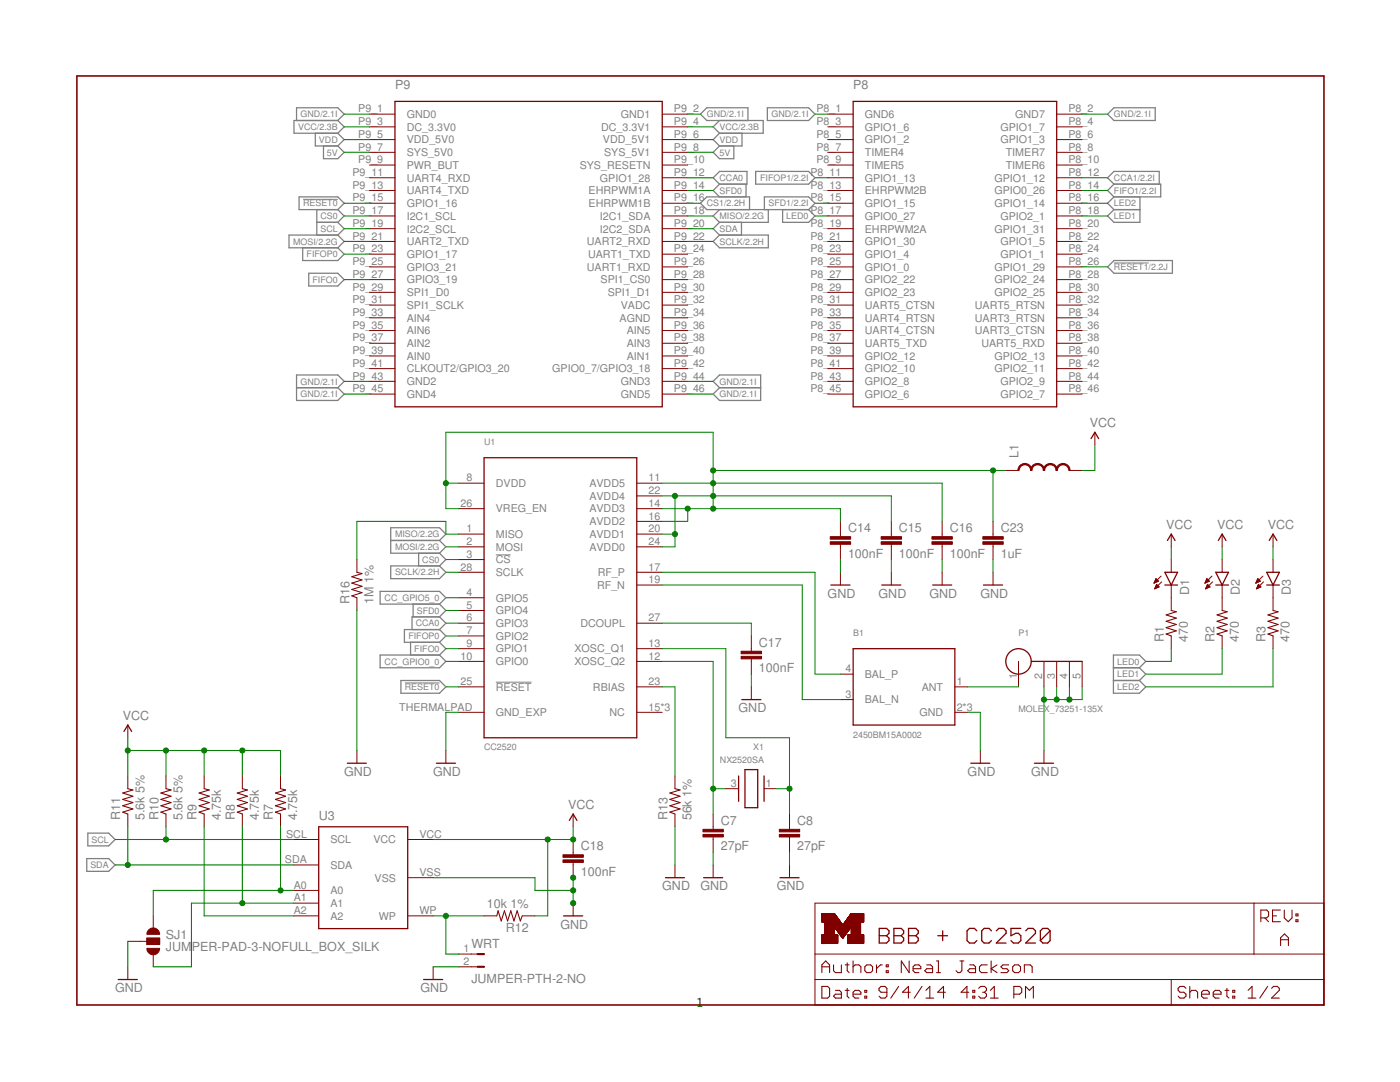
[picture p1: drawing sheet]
<svg xmlns="http://www.w3.org/2000/svg" width="279mm" height="216mm" viewBox="0 0 279 216" stroke-linecap="round" stroke-linejoin="round" font-family="sans-serif">
<path d="M60.5 39.8h6.9M222.3 52.5h6.9M99 110.7h2.9M80.8 136.3h6.9M99 136.1h7.1" fill="none" stroke="#808080" stroke-width=".2"/>
<g fill="none" stroke="#808080" stroke-width=".25">
<path d="M59.2 24v-2.5h8.2l1.3 1.3-1.3 1.2M59.7 39.3h7.7l1.3 1.3-1.3 1.2h-7.7zM62.9 26.6v2.5h4.5M64.6 29.1v2.6h2.8l1.3-1.3-1.3-1.3M67.4 24h-8.7v2.6h8.7M67.4 24l1.3 1.3-1.3 1.3M67.4 26.6l1.3 1.3-1.3 1.2M142.3 35.5l1.3-1.3h5.5v2.5h-5.5zM143.6 24l-1.3 1.3 1.3 1.3M143.6 29.1l-1.3 1.3 1.3 1.3h2.9v-2.6M143.6 26.6l-1.3 1.3 1.3 1.2M143.6 36.7l-1.3 1.3 1.3 1.3"/>
<path d="M148.1 26.6v2.5h-4.5M148.9 36.7v2.6M149.3 24v-2.5h-8.2l-1.3 1.3 1.3 1.2h11.2v2.6h-8.7M150.8 34.2h10.6l1.2 1.3-1.2 1.2h-10.6zM153.1 21.5h8.3l1.2 1.3-1.2 1.2h-8.3zM221 22.8l1.3-1.3h8.2v2.5h-8.2zM222.3 39.3l-1.3 1.3 1.3 1.2M222.3 36.7h9.3v2.6h-9.3M222.3 36.7l-1.3-1.2 1.3-1.3h9.1v2.5M222.3 36.7l-1.3 1.3 1.3 1.3M227.5 39.3v5.1h-5.2l-1.3-1.3 1.3-1.3M60.4 49.4v2.6h7l1.3-1.3-1.3-1.3"/>
<path d="M61.6 54.5h5.8l1.3 1.3-1.3 1.3h-5.8zM63.2 44.4h4.2M63.2 41.8v5.1M67.4 46.9l1.3 1.3-1.3 1.2M67.4 46.9h-9.7v2.5h9.7M67.4 44.4l1.3 1.2-1.3 1.3M67.4 41.8l1.3 1.3-1.3 1.3M142.3 48.2l1.3-1.3h9.7v2.5h-9.7zM143.6 41.8l-1.3 1.3 1.3 1.3M143.6 44.4l-1.3 1.2 1.3 1.3M148 44.4v2.5M149.6 41.8v-2.5h-8.5l-1.3 1.3 1.3 1.2h20.3"/>
<path d="M152.5 41.8v-2.5h8.9l1.2 1.3-1.2 1.2M153.3 41.8v2.6h-9.7M156.2 41.8v2.6h5.2l1.2-1.3-1.2-1.3M222.3 41.8h5.2M222.3 52h11.7v2.5h-11.7l-1.3-1.2zM59.2 74.8h8.2l1.3 1.3-1.3 1.3 1.3 1.2-1.3 1.3h-8.2zM59.2 77.4h8.2M142.3 76.1l1.3-1.3h8.2v5.1h-8.2l-1.3-1.3 1.3-1.2zM143.6 77.4h8.2M75.9 118h11.8l1.3 1.3-1.3 1.2h-11.8zM78 107.8h9.7M78 112.9h9.7l1.3 1.3-1.3 1.3h-9.7z"/>
<path d="M83.5 110.4v2.5M87.7 107.8l1.3 1.3-1.3 1.3M87.7 107.8l1.3-1.2-1.3-1.3h-9.7v5.1h9.7M87.7 110.4l1.3 1.3-1.3 1.2M75.9 130.7h11.8l1.3 1.3-1.3 1.2h-11.8zM80 135.8h7.7l1.3 1.3-1.3 1.2h-7.7zM81.9 128.2v2.5M82.4 120.5v2.6M87.7 123.1l1.3 1.3-1.3 1.2M87.7 125.6h-7v2.6h7M87.7 123.1h-5.5v2.5M87.7 125.6l1.3 1.3-1.3 1.3"/>
<path d="M87.7 128.2l1.3 1.2-1.3 1.3M87.7 120.5l1.3 1.3-1.3 1.3M222.2 133.2h5.2M222.2 135.8h5.2M227.4 133.2l1.3-1.2-1.3-1.3h-5.2v7.6h5.2l1.3-1.2-1.3-1.3M227.4 133.2l1.3 1.3-1.3 1.3M17.3 171.3h4.4l1.3 1.3-1.3 1.3h-4.4zM17.5 166.2h4.2l1.3 1.3-1.3 1.3h-4.2z"/>
</g>
<path d="M15.3 15.2h248.9v185.3h-248.9z" fill="none" stroke="#800000" stroke-width=".32"/>
<g fill="none" stroke="#800000" stroke-width=".2">
<path d="M73.7 22.8h5.1M73.7 25.3h5.1M73.7 27.9h5.1M73.7 30.4h5.1M73.7 32.9h5.1M73.7 35.5h5.1M73.7 38h5.1M132.2 22.8h5M132.2 25.3h5M132.2 27.9h5M132.2 30.4h5M132.2 32.9h5"/>
<path d="M132.2 35.5h5M132.2 38h5M165.2 22.8h5.1M165.2 25.3h5.1M165.2 27.9h5.1M165.2 30.4h5.1M165.2 32.9h5.1M165.2 35.5h5.1M165.2 38h5.1M210.9 22.8h5.1M210.9 25.3h5.1M210.9 27.9h5.1"/>
<path d="M210.9 30.4h5.1M210.9 32.9h5.1M210.9 35.5h5.1M210.9 38h5.1M73.7 40.6h5.1M73.7 43.1h5.1M73.7 45.6h5.1M73.7 48.2h5.1M73.7 50.7h5.1M73.7 53.3h5.1M73.7 55.8h5.1M73.7 58.3h5.1"/>
<path d="M132.2 40.6h5M132.2 43.1h5M132.2 45.6h5M132.2 48.2h5M132.2 50.7h5M132.2 53.3h5M132.2 55.8h5M132.2 58.3h5M165.2 40.6h5.1M165.2 43.1h5.1M165.2 45.6h5.1M165.2 48.2h5.1"/>
<path d="M165.2 50.7h5.1M165.2 53.3h5.1M165.2 55.8h5.1M165.2 58.3h5.1M210.9 40.6h5.1M210.9 43.1h5.1M210.9 45.6h5.1M210.9 48.2h5.1M210.9 50.7h5.1M210.9 53.3h5.1M210.9 55.8h5.1M210.9 58.3h5.1"/>
<path d="M73.7 60.9h5.1M73.7 63.4h5.1M73.7 66h5.1M73.7 68.5h5.1M73.7 71h5.1M73.7 73.6h5.1M73.7 76.1h5.1M73.7 78.6h5.1M132.2 60.9h5M132.2 63.4h5M132.2 66h5M132.2 68.5h5"/>
<path d="M132.2 71h5M132.2 73.6h5M132.2 76.1h5M132.2 78.6h5M165.2 60.9h5.1M165.2 63.4h5.1M165.2 66h5.1M165.2 68.5h5.1M165.2 71h5.1M165.2 73.6h5.1M165.2 76.1h5.1M165.2 78.6h5.1"/>
<path d="M210.9 60.9h5.1M210.9 63.4h5.1M210.9 66h5.1M210.9 68.5h5.1M210.9 71h5.1M210.9 73.6h5.1M210.9 76.1h5.1M210.9 78.6h5.1M91.5 96.4h5.1M127.1 96.4h5.1M127.1 99h5.1M200.7 93.9h2.6"/>
<path d="M213.4 93.9h2.6M218.5 86.3v2.5M71.2 111.7v2.5M71.2 119.3v2.5M91.5 101.5h5.1M91.5 106.6h5.1M91.5 109.1h5.1M91.5 111.7h5.1M91.5 114.2h5.1M91.5 119.3h5.1M127.1 101.5h5.1M127.1 106.6h5.1"/>
<path d="M127.1 109.1h5.1M127.1 114.2h5.1M127.1 104h5.1M127.1 116.7h5.1M167.7 104v3.1M167.7 108.6v3.1M167.7 114.2v2.5M177.9 104v3.1M177.9 108.6v3.1M177.9 114.2v2.5M188 104v3.1M188 108.6v3.1"/>
<path d="M188 114.2v2.5M198.2 104v3.1M198.2 108.6v3.1M198.2 114.2v2.5M230.3 116.4h.1M230.4 116.2h.2M230.4 116.1h.5M230.5 117.4h.1M230.5 116h.7M230.5 115.9h.6M230.5 117.3h.4M230.6 117.2h.6"/>
<path d="M230.6 115.7h.4M230.6 115.6h.3M230.6 117.1h.7M230.7 115.5h.1M230.7 116.9h.5M230.7 116.8h.4M230.8 116.7h.1M230.8 116.6l.5 .5-.9 .4zM231.2 116l-.5-.5-.4 .9M231.2 116l-.9 .4M231.7 115l-1.4 1.4M231.8 116.1l-1.4 1.4"/>
<path d="M233.7 106.6v2.5M233.7 111.7v2.5M233.7 116.7v5.1M240.5 116.4h.1M240.5 116.2h.3M240.6 116.1h.5M240.6 117.4h.1M240.6 116h.7M240.7 115.9h.6M240.7 117.3h.3M240.7 115.7h.4M240.7 117.2h.6"/>
<path d="M240.8 115.6h.2M240.8 117.1h.6M240.8 115.5h.1M240.8 116.9h.5M240.9 115.5l.5 .5-.9 .4zM240.9 116.8h.3M240.9 116.7h.2M241 116.6l.5 .5-.9 .4zM241.9 115l-1.4 1.4M242 116.1l-1.4 1.4M243.9 106.6v2.5M243.9 111.7v2.5"/>
<path d="M243.9 116.7v5.1M250.6 116.4h.1M250.7 116.2h.2M250.7 116.1h.5M250.8 116h.7M250.8 117.4h.1M250.8 115.9h.6M250.8 117.3h.4M250.9 115.7h.4M250.9 117.2h.6M251 115.6h.2M251 117.1h.6"/>
<path d="M251 115.5h.1M251 116.9h.5M251 116.8h.4M251.1 116.7h.1M251.1 116.6l.6 .5-.9 .4zM251.5 116l-.5-.5-.4 .9M251.5 116l-.9 .4M252 115l-1.4 1.4M252.2 116.1l-1.4 1.4M254.1 106.6v2.5M254.1 111.7v2.5M254.1 116.7v5.1"/>
<path d="M91.5 121.8h5.1M91.5 124.4h5.1M91.5 126.9h5.1M91.5 129.4h5.1M91.5 132h5.1M91.5 137.1h5.1M127.1 124.4h5.1M127.1 129.4h5.1M127.1 132h5.1M127.1 137.1h5.1M149.9 126.9v3M149.9 131.5v3"/>
<path d="M149.9 137.1v2.5M167.7 134.5h2.6M167.7 139.6h2.6M190.6 137.1h2.5M203.3 132v5.1M208.3 132v5.1M210.9 132v5.1M213.4 132v5.1M216 132v5.1M233.7 126.9v2.5M243.9 126.9v2.5M254.1 126.9v2.5"/>
<path d="M25.5 144.7v2.5M25.5 154.8v2.6M33.1 154.8v2.6M40.7 154.8v2.6M48.4 154.8v2.6M56 154.8v2.6M71.2 149.8v2.5M89 149.8v2.5M91.5 142.1h5.1M127.1 142.1h5.1M134.7 154.8v2.6M144.9 157.4h2.5"/>
<path d="M152.5 157.4h2.5M190.6 142.1h2.5M195.6 149.8v2.5M208.3 149.8v2.5M25.5 162.4v2.6M33.1 162.4v2.6M40.7 162.4v2.6M48.4 162.4v2.6M56 162.4v2.6M58.5 177.7h5.1M58.5 167.5h5.1M58.5 172.6h5.1"/>
<path d="M81.4 175.1h5M81.4 167.5h5M114.4 162.4v2.6M114.4 167.5v3.1M114.4 172.1v3M134.7 162.4v2.6M134.7 172.6v2.5M142.3 162.4v3.1M142.3 167v3.1M142.3 172.6v2.5M157.6 162.4v3.1M157.6 167v3.1"/>
<path d="M157.6 172.6v2.5M25.5 187.8h3.8M25.5 192.9v2.6M29.3 187.2h2.6v1.3h-2.6zM30.6 182.8v2.5M30.6 190.4v2.5M58.5 180.2h5.1M58.5 182.8h5.1M81.4 182.8h5M86.4 192.9v2.6M91.5 190.4h3.8M91.5 192.9h3.8"/>
<path d="M96.6 182.8h2.5M104.2 182.8h2.6M114.4 180.2v2.6M162.6 180.2h101.6v20.3h-101.6zM162.6 195.5h101.6M162.6 190.4h101.6M164 188.2h3.2M164 188.1h3.2M164 188h3.2M164 187.9h3.2M164 187.8h3.2M164 187.7h3.2"/>
<path d="M164 187.6h3.2M164 187.5h3.2M164 187.4h3.2M164 187.3h3.2M164 187.2h3.2M164 187.1h3.2M164 187h3.2M164 186.9h3.2M164 186.8h3.2M164 186.7h3.2M164 186.6h3.2M164 183.9l3.7 .1"/>
<path d="M164 183.9h3.7M164 183.8l3.7 .1M164 183.8h3.6M164 183.7l3.6 .1M164 183.7h3.6M164 183.6l3.5 .1M164 183.6h3.5M164 183.5l3.4 .1M164 183.5h3.4M164 183.4h3.3M164 183.3h3.3M164 183.2l3.2 .1"/>
<path d="M164 183.2h3.2M164 183.1l3.2 .1M164 183.1h3.1M164 183l3.1 .1M164 183h3.1M164 182.9l3 .1M164 182.9h3M164 182.8l3 .1M164 182.8h2.9M164 182.7h2.9M164 182.6l2.8 .1M164 182.6h2.8"/>
<path d="M164 182.5l2.7 .1M164 182.5h2.7M164 182.4l2.7 .1M164 182.4h2.6M164 182.3h2.5M164 188.3h.7M164.6 186.5h1.9M164.6 186.4h1.9M164.6 184h3.2M164.7 186.3h1.8M164.7 186.2h1.8M164.7 186.1h1.8"/>
<path d="M164.7 186h1.8M164.7 185.9h1.8M164.7 185.8h1.8M164.7 185.7h1.8M164.7 185.6h1.8M164.7 185.5h1.8M164.7 185.4h1.8M164.7 185.3h1.8M164.7 185.2h1.8M164.7 185.1h1.8M164.7 185h1.8M164.7 184.9h7"/>
<path d="M164.7 184.8h7M164.7 184.7h7M164.7 184.6h7M164.7 184.5l7 .1M164.7 184.5h3.4M164.7 184.4l3.4 .1M164.7 184.4h3.4M164.7 184.3h3.3M164.7 184.2l3.3 .1M164.7 184.2h3.2M164.7 184.1l3.2 .1M164.7 184.1h3.2"/>
<path d="M164.7 184l3.1 .1M166.5 185.1h-1.8M166.6 185h3.2M166.7 185.1h3M166.7 185.2h3M166.8 185.3h2.8M166.8 185.4h2.7M166.9 185.4h2.6M166.9 185.5h2.6M167 185.6h2.4M167.1 185.7h2.2M167.1 185.8h2.1"/>
<path d="M167.2 185.8h2M167.2 186.6l-3.2 .1M167.2 185.9h2M167.2 185.9h1.9M167.3 186h1.8M167.3 186.1h1.7M167.4 186.1h1.6M167.4 186.2h1.6M167.5 186.2h1.4M167.5 186.3h1.4M167.5 186.3h1.3M167.6 186.4h1.2"/>
<path d="M167.7 186.6h1M167.8 186.7h.8M167.9 186.8h.6M167.9 186.9h.6M168 186.9h.4M168 187h.4M168.1 187.1h.2M168.1 187.2h.1M168.3 184.5h3.4M168.3 187.1h-.2M168.3 184.4h3.4M168.3 187h-.3"/>
<path d="M168.4 184.4h3.3M168.4 184.3h3.3M168.5 184.2h3.2M168.5 184.1h3.2M168.6 184.1h3.1M168.6 186.6h-.9M168.7 184h3.7M168.7 183.9h3.7M168.7 186.5l-1 .1M168.7 186.5h-1.1M168.8 183.8h3.6M168.8 183.7h3.6"/>
<path d="M168.9 183.7h3.5M168.9 183.6h3.5M169 183.5h3.4M169 183.4h3.4M169.1 183.4h3.3M169.1 183.3h3.3M169.2 183.3h3.2M169.2 183.2h3.2M169.2 188.2h3.2M169.2 188.1h3.2M169.2 188h3.2M169.2 187.9h3.2"/>
<path d="M169.2 187.8h3.2M169.2 187.7h3.2M169.2 187.6h3.2M169.2 187.5h3.2M169.2 187.4h3.2M169.2 187.3h3.2M169.2 187.2h3.2M169.2 187.1h3.2M169.2 187h3.2M169.2 186.9h3.2M169.2 186.8h3.2M169.2 186.7h3.2"/>
<path d="M169.2 186.6h3.2M169.3 183.1h3.1M169.3 185.7l-2.2 .1M169.3 183h3.1M169.4 183h3M169.4 182.9h3M169.4 185.5l-2.4 .1M169.5 182.8h2.9M169.5 182.7h2.9M169.6 182.7h2.8M169.6 182.6h2.8M169.7 182.5h2.7"/>
<path d="M169.8 185.1h-3.2M169.8 182.4h2.6M169.8 185v.1M169.8 185h-3.2M169.8 182.3h2.6M169.9 186.5v.1M169.9 186.5h1.8M169.9 186.4h1.8M169.9 186.3h1.8M169.9 186.2h1.8M169.9 186.1h1.8M169.9 186h1.8"/>
<path d="M169.9 185.9h1.8M169.9 185.8h1.8M169.9 185.7h1.8M169.9 185.6h1.8M169.9 185.5h1.8M169.9 185.4h1.8M169.9 185.3h1.8M169.9 185.2h1.8M169.9 185.1h1.8M169.9 185h1.8M171.8 184h-3.2M233.7 195.5v5"/>
<path d="M250.3 180.2v10.2"/>
</g>
<g fill="none" stroke="#800000" stroke-width=".21">
<path d="M71.2 114.2l1 .2-2 .7 2 .6-2 .7 2 .6-2 .6 2 .7-2 .6 1 .4M233.7 121.8l1.1 .3-2.1 .6 2.1 .6-2.1 .7 2.1 .6-2.1 .6 2.1 .7-2.1 .6 1 .4M243.9 121.8l1 .3-2 .6 2 .6-2 .7 2 .6-2 .6 2 .7-2 .6 1 .4M254.1 121.8l1 .3-2.1 .6 2.1 .6-2.1 .7 2.1 .6-2.1 .6 2.1 .7-2.1 .6 1.1 .4M25.5 157.4l1 .2-2 .6 2 .7-2 .6 2 .6-2 .7 2 .6-2 .7 1 .3M33.1 157.4l1 .2-2 .6 2 .7-2 .6 2 .6-2 .7 2 .6-2 .7 1 .3M40.7 157.4l1.1 .2-2.1 .6 2.1 .7-2.1 .6 2.1 .6-2.1 .7 2.1 .6-2.1 .7 1 .3M48.4 157.4l1 .2-2.1 .6 2.1 .7-2.1 .6 2.1 .6-2.1 .7 2.1 .6-2.1 .7 1.1 .3M56 157.4l1 .2-2 .6 2 .7-2 .6 2 .6-2 .7 2 .6-2 .7 1 .3M134.7 157.4l1 .2-2 .6 2 .7-2 .6 2 .6-2 .7 2 .6-2 .7 1 .3M99.1 182.8l.3-1.1 .6 2.1 .7-2.1 .6 2.1 .6-2.1 .7 2.1 .6-2.1 .6 2.1 .4-1M164 194.1v-1.6l.8-.8 .8 .8v1.6"/>
<path d="M164 196.8h1.2l.4 .4v1.6l-.4 .4h-1.2zM164 192.9h1.6M166.3 192.5v1.2l.4 .4h1.2v-1.6M166.7 197.6h.8l.4 .4v1.2h-1.2l-.4-.4 .4-.4h1.2M168.7 197.6h.8M168.7 192.5h.8M169.1 192.1v1.6l.4 .4M169.1 197.2v1.6l.4 .4M170.2 198.4h1.6v-.4l-.4-.4h-.8l-.4 .4v.8l.4 .4h.8M170.2 191.7v2.4M170.2 192.9l.4-.4h.8l.4 .4v1.2M172.6 198.8h.4v.4h-.4z"/>
<path d="M172.6 197.6h.4v.4h-.4zM173 192.5h.8l.3 .4v.8l-.3 .4h-.8l-.4-.4v-.8zM174.9 192.5v1.6M176.1 192.5h-.4l-.8 .8M176.9 192.5h.4v.4h-.4zM176.9 193.7h.4v.4h-.4zM177 198h-1.2l-.4-.4v-.4l.4-.4h.8l.4 .4v1.6l-.4 .4h-.8l-.4-.4M179.3 196.8l-1.5 2.4M181.4 191.7v2.4l-1.5-2.4v2.4M181.7 198h-1.6l1.2-1.2v2.4M182.2 193.3h1.6v-.4l-.4-.4h-.8l-.4 .4v.8l.4 .4h.8M184 196.8l-1.5 2.4"/>
<path d="M184.8 199.2h1.6M184.8 197.6l.8-.8v2.4M185 192.5h.7l.4 .4v1.2h-1.1l-.4-.4 .4-.4h1.1M186.9 194.1h.8M186.9 191.7h.4v2.4M188.7 198h-1.6l1.2-1.2v2.4M191.6 191.7h.8M192 191.7v2l-.4 .4h-.4l-.4-.4M193.4 198h-1.6l1.2-1.2v2.4M193.5 192.5h.8l.4 .4v1.2h-1.2l-.4-.4 .4-.4h1.2M194.1 198.8h.4v.4h-.4zM194.1 197.6h.4v.4h-.4z"/>
<path d="M195.3 197.2l.4-.4h.8l.4 .4v.4l-.4 .4M196.1 198h.4M196.5 198l.4 .4v.4l-.4 .4h-.8l-.4-.4M197 192.5h-1.1l-.4 .4v.8l.4 .4h1.1M197.7 199.2h1.5M197.7 197.6l.7-.8v2.4M197.8 191.7v2.4M199 192.5l-1.2 .8 1.2 .8M201.3 192.5h-1.1l-.5 .4 .5 .4h.7l.4 .4-.4 .4h-1.2M202.1 192.9l.4-.4h.8l.4 .4v.8l-.4 .4h-.8l-.4-.4zM202.3 198.4h1.2l.4-.4v-.8l-.4-.4h-1.2v2.4M204.4 194.1v-1.6h1.2l.4 .4v1.2"/>
<path d="M204.7 199.2v-2.4l.7 .8 .8-.8v2.4M236.7 197.2l-.4-.4h-.8l-.4 .4v.4l.4 .4h.8l.4 .4v.4l-.4 .4h-.8l-.4-.4M237.4 198l.4-.4h.8l.4 .4v1.2M237.4 196.8v2.4M239.8 198.4h1.5v-.4l-.3-.4h-.8l-.4 .4v.8l.4 .4h.8M242.1 198.4h1.6v-.4l-.4-.4h-.8l-.4 .4v.8l.4 .4h.8M244.5 197.6h.8M244.9 197.2v1.6l.4 .4M246 198.8h.4v.4h-.4zM246 197.6h.4v.4h-.4zM249.1 199.2h1.5M249.1 197.6l.8-.8v2.4"/>
<path d="M251.6 183.2h1.2l.4-.4v-.8l-.4-.4h-1.2v2.3M252.4 183.2l.8 .7M253 196.8l-1.6 2.4M253.8 197.2l.3-.4h.8l.4 .4v.4l-1.5 1.6h1.5M254 182.8h.7M255.5 181.6h-1.5v2.3h1.5M255.6 188.7v-1.6l.7-.7 .8 .7v1.6M255.6 187.5h1.5M256.3 181.6v1.6l.8 .7 .8-.7v-1.6M258.6 183.5h.4v.4h-.4zM258.6 182.4h.4v.4h-.4z"/>
</g>
<g fill="none" stroke="#800000" stroke-width=".25">
<path d="M78.8 20.2h53.4v61h-53.4zM170.3 20.2h40.6v61h-40.6zM96.6 91.3h30.5v55.9h-30.5zM217.7 87.5l.8-1.2 .8 1.2M165.8 116.7h3.8M176 116.7h3.8M186.1 116.7h3.8M196.3 116.7h3.8M232.5 114.2h2.5l-1.3 2.5zM232.5 116.7h2.5M233 107.8l.7-1.2 .8 1.2M242.6 116.7h2.6"/>
<path d="M242.6 114.2h2.6l-1.3 2.5zM243.1 107.8l.8-1.2 .8 1.2M252.8 116.7h2.5M252.8 114.2h2.5l-1.2 2.5zM253.3 107.8l.8-1.2 .7 1.2M148 139.6h3.8M170.3 129.4h20.3v15.3h-20.3zM205.8 132h10.2M24.7 145.9l.8-1.2 .8 1.2M69.3 152.3h3.8M87.1 152.3h3.8M147.4 154.8v5.1"/>
<path d="M148.7 153.6h2.5v7.6h-2.5zM152.5 154.8v5.1M193.7 152.3h3.8M206.4 152.3h3.8M63.6 165h17.8v20.3h-17.8zM113.6 163.7l.8-1.3 .7 1.3M132.8 175.1h3.8M140.4 175.1h3.8M155.7 175.1h3.8M23.6 195.5h3.8M84.5 195.5h3.8M112.5 182.8h3.8"/>
<path d="M175.5 185.3h1.4l.5 .4v.5l-.5 .5 .5 .5v.5l-.5 .5h-1.4zM175.5 186.7h1.4M178.4 185.3h1.5l.4 .4v.5l-.4 .5 .4 .5v.5l-.4 .5h-1.5zM178.4 186.7h1.5M181.3 185.3h1.5l.5 .4v.5l-.5 .5 .5 .5v.5l-.5 .5h-1.5zM181.3 186.7h1.5M187.2 186.7h1.9M188.1 185.7v2M194.9 185.7l-.4-.4h-1l-.5 .4v2l.5 .5h1l.4-.5M197.9 185.7l-.5-.4h-1l-.5 .4v2l.5 .5h1l.5-.5M198.8 185.7l.5-.4h1l.5 .4v.5l-2 2h2M203.7 185.3h-1.9v1.4l.9-.5h.5l.5 .5v1l-.5 .5h-1l-.4-.5"/>
<path d="M204.7 185.7l.5-.4h1l.5 .4v.5l-2 2h2M209.6 185.7l-.5-.4h-1l-.5 .4v2M209.6 185.7v2l-.5 .5h-1l-.5-.5M209.6 185.7l-2 2"/>
<circle cx="203.3" cy="132" r="2.54"/>
</g>
<g fill="#800000" stroke="#800000" stroke-width=".2">
<path d="M196.2 108.1h4v.5h-4z"/>
<path d="M196.2 107.1h4v.5h-4z"/>
<path d="M186 108.1h4.1v.5h-4.1z"/>
<path d="M186 107.1h4.1v.5h-4.1z"/>
<path d="M165.7 108.1h4.1v.5h-4.1z"/>
<path d="M165.7 107.1h4.1v.5h-4.1z"/>
<path d="M175.9 108.1h4v.5h-4z"/>
<path d="M175.9 107.1h4v.5h-4z"/>
<path d="M147.9 131h4.1v.5h-4.1z"/>
<path d="M147.9 129.9h4.1v.6h-4.1z"/>
<path d="M140.3 166.5h4.1v.5h-4.1z"/>
<path d="M140.3 165.5h4.1v.5h-4.1z"/>
<path d="M155.5 166.5h4.1v.5h-4.1z"/>
<path d="M155.5 165.5h4.1v.5h-4.1z"/>
<path d="M112.4 171.6h4v.5h-4z"/>
<path d="M112.4 170.6h4v.5h-4z"/>
<path d="M29.3 187.2h2.6v1.3h-2.6z"/>
</g>
<g fill="#800000" stroke="#800000" stroke-width=".2">
<path d="M203.5 92.9l1-.4v.2l-.5 .2-.4 .3-.2 .7h-.3z" fill-rule="evenodd"/>
<path d="M204.5 92.5a1.37 1.37 0 0 1 1.4 1.4h-.2l-.3-.7-.4-.3-.5-.2z" fill-rule="evenodd"/>
<path d="M206.1 92.9l1-.4v.2l-.5 .2-.4 .3-.3 .7h-.2z" fill-rule="evenodd"/>
<path d="M207.1 92.5a1.37 1.37 0 0 1 1.4 1.4h-.3l-.2-.7-.4-.3-.5-.2z" fill-rule="evenodd"/>
<path d="M208.6 92.9l1-.4v.2l-.5 .2-.4 .3-.2 .7h-.3z" fill-rule="evenodd"/>
<path d="M209.6 92.5a1.37 1.37 0 0 1 1.4 1.4h-.2l-.3-.7-.4-.3-.5-.2z" fill-rule="evenodd"/>
<path d="M211.2 92.9l1-.4v.2l-.5 .2-.4 .3-.3 .7h-.2z" fill-rule="evenodd"/>
<path d="M212.2 92.5a1.37 1.37 0 0 1 1.4 1.4h-.3l-.3-.7-.3-.3-.5-.2z" fill-rule="evenodd"/>
<path d="M29.3 189.2h2.6a1.27 1.27 0 0 1-1.3 1.3 1.27 1.27 0 0 1-1.3-1.3z" fill-rule="evenodd"/>
<path d="M29.7 185.5a1.27 1.27 0 0 1 1.4-.2 1.27 1.27 0 0 1 .8 1.1h-2.6l.1-.4z" fill-rule="evenodd"/>
</g>
<path d="M95.3 190.4h1.3M95.3 192.9h1.3" fill="none" stroke="#800000" stroke-width=".42"/>
<g fill="none" stroke="#008000" stroke-width=".2">
<path d="M137.2 38h5.1M162.6 35.5h2.6M216 38h5M216 35.5h5M68.7 50.7h5M68.7 55.8h5M137.2 40.6h2.6M162.6 40.6h2.6M216 53.3h5M89 96.4h2.5M132.2 96.4h55.8v7.6M132.2 99h45.7v5"/>
<path d="M134.7 99v10.1h-2.5M142.3 93.9h58.4M198.2 93.9v10.1M218.5 88.8v5.1h-2.5M89 109.1h2.5M89 114.2h2.5M89 119.3h2.5M89 111.7h2.5M91.5 101.5h-2.5v-15.2h53.3v15.2M91.5 106.6h-2.5v-2.6h-17.8v7.7M132.2 101.5h35.5v2.5M132.2 116.7h27.9v22.9h7.6"/>
<path d="M132.2 106.6h2.5M132.2 114.2h30.4v20.3h5.1M137.2 101.5v2.5h-5M167.7 111.7v2.5M177.9 111.7v2.5M188 111.7v2.5M198.2 111.7v2.5M233.7 109.1v2.6M243.9 109.1v2.6M254.1 109.1v2.6M71.2 121.8v28M89 132h2.5"/>
<path d="M89 137.1h2.5M89 124.4h2.5M89 129.4h2.5M89 126.9h2.5M89 121.8h2.5M132.2 124.4h17.7v2.5M132.2 132h10.1v30.4M132.2 129.4h12.7v17.8h12.7v15.2M132.2 137.1h2.5v17.7M149.9 134.5v2.6M193.1 137.1h10.2M208.3 137.1v12.7"/>
<path d="M210.9 137.1v2.5M213.4 137.1v2.5M216 137.1v2.5h-7.7M233.7 129.4v2.6h-5M243.9 129.4v5.1h-15.2M254.1 129.4v7.7h-25.4M91.5 142.1h-2.5v7.7M142.3 157.4h2.6M155 157.4h2.6M193.1 142.1h2.5v7.7M134.7 165v7.6M142.3 170.1v2.5"/>
<path d="M157.6 170.1v2.5"/>
</g>
<g fill="#008000" stroke="#008000" stroke-width=".2">
<circle cx="213.4" cy="139.6" r=".51"/>
<circle cx="210.9" cy="139.6" r=".51"/>
<circle cx="208.3" cy="139.6" r=".51"/>
<circle cx="114.4" cy="177.7" r=".51"/>
<circle cx="114.4" cy="175.1" r=".51"/>
<circle cx="114.4" cy="180.2" r=".51"/>
<circle cx="48.4" cy="149.8" r=".51"/>
<circle cx="40.7" cy="149.8" r=".51"/>
<circle cx="33.1" cy="149.8" r=".51"/>
<circle cx="25.5" cy="149.8" r=".51"/>
<circle cx="109.3" cy="167.5" r=".51"/>
<circle cx="114.4" cy="167.5" r=".51"/>
<circle cx="142.3" cy="96.4" r=".51"/>
<circle cx="134.7" cy="106.6" r=".51"/>
<circle cx="134.7" cy="99" r=".51"/>
<circle cx="142.3" cy="99" r=".51"/>
<circle cx="137.2" cy="101.5" r=".51"/>
<circle cx="142.3" cy="101.5" r=".51"/>
<circle cx="198.2" cy="93.9" r=".51"/>
<circle cx="142.3" cy="93.9" r=".51"/>
<circle cx="89" cy="96.4" r=".51"/>
<circle cx="157.6" cy="157.4" r=".51"/>
<circle cx="142.3" cy="157.4" r=".51"/>
<circle cx="56" cy="177.7" r=".51"/>
<circle cx="48.4" cy="180.2" r=".51"/>
<circle cx="25.5" cy="172.6" r=".51"/>
<circle cx="33.1" cy="167.5" r=".51"/>
<circle cx="89" cy="182.8" r=".51"/>
</g>
<g fill="none" stroke="#008000" stroke-width=".21">
<path d="M68.7 22.8h5M68.7 25.3h5M68.7 30.4h5M68.7 27.9h5M137.2 22.8h2.6M137.2 25.3h5.1M137.2 30.4h5.1M137.2 27.9h5.1M137.2 35.5h5.1M162.6 22.8h2.6M216 22.8h5M68.7 48.2h5"/>
<path d="M68.7 43.1h5M68.7 40.6h5M68.7 45.6h5M137.2 48.2h5.1M137.2 43.1h5.1M137.2 45.6h5.1M162.6 43.1h2.6M216 43.1h5M216 40.6h5M68.7 76.1h5M68.7 78.6h5M137.2 76.1h5.1"/>
<path d="M137.2 78.6h5.1M25.5 147.2v7.6M25.5 149.8h30.5v5M33.1 149.8v5M40.7 149.8v5M48.4 149.8v5M23 167.5h35.5M23 172.6h35.5M25.5 165v7.6M33.1 165v2.5M40.7 165v17.8h17.8M48.4 165v15.2"/>
<path d="M56 165v12.7M58.5 177.7h-27.9v5.1M86.4 175.1h20.4v2.6h7.6M109.3 167.5v15.3h-2.5M114.4 165v2.5h-28M114.4 175.1v5.1M25.5 187.8v5.1M58.5 180.2h-20.3v12.7h-7.6M86.4 192.9h5.1M86.4 182.8h10.2M89 182.8v7.6h2.5"/>
</g>
<text font-size="2.7" x="139" y="200.9">1</text>
<g font-size="2.5" fill="#808080">
<text x="78.8" y="17.7">P9</text>
<text x="170.3" y="17.7">P8</text>
<text x="217.5" y="85.2">VCC</text>
<text x="203.3" y="91.3" transform="rotate(-90 203.3 91.3)">L1</text>
<text x="169.2" y="106.2">C14</text>
<text x="179.4" y="106.2">C15</text>
<text x="189.6" y="106.2">C16</text>
<text x="199.7" y="106.2">C23</text>
<text x="232.7" y="105.6">VCC</text>
<text x="242.9" y="105.6">VCC</text>
<text x="253" y="105.6">VCC</text>
<text x="169.2" y="111.3">100nF</text>
<text x="179.4" y="111.3">100nF</text>
<text x="189.6" y="111.3">100nF</text>
<text x="199.7" y="111.3">1uF</text>
<text x="165.2" y="119.3">GND</text>
<text x="175.3" y="119.3">GND</text>
<text x="185.5" y="119.3">GND</text>
<text x="195.7" y="119.3">GND</text>
<text x="237.3" y="118.8" transform="rotate(-90 237.3 118.8)">D1</text>
<text x="247.5" y="118.8" transform="rotate(-90 247.5 118.8)">D2</text>
<text x="257.6" y="118.8" transform="rotate(-90 257.6 118.8)">D3</text>
<text x="69.7" y="120.5" transform="rotate(-90 69.7 120.5)">R16</text>
<text x="74.5" y="120.5" transform="rotate(-90 74.5 120.5)">1M 1%</text>
<text x="151.5" y="129">C17</text>
<text x="232.2" y="128.2" transform="rotate(-90 232.2 128.2)">R1</text>
<text x="237" y="128.2" transform="rotate(-90 237 128.2)">470</text>
<text x="242.4" y="128.2" transform="rotate(-90 242.4 128.2)">R2</text>
<text x="247.2" y="128.2" transform="rotate(-90 247.2 128.2)">470</text>
<text x="252.6" y="128.2" transform="rotate(-90 252.6 128.2)">R3</text>
<text x="257.4" y="128.2" transform="rotate(-90 257.4 128.2)">470</text>
<text x="151.5" y="134.1">100nF</text>
<text x="24.5" y="143.7">VCC</text>
<text x="147.4" y="142.1">GND</text>
<text x="68.7" y="154.8">GND</text>
<text x="86.5" y="154.8">GND</text>
<text x="193.1" y="154.8">GND</text>
<text x="205.8" y="154.8">GND</text>
<text x="113.4" y="161.4">VCC</text>
<text x="24" y="163.7" transform="rotate(-90 24 163.7)">R11</text>
<text x="28.8" y="163.7" transform="rotate(-90 28.8 163.7)">5.6k 5%</text>
<text x="31.6" y="163.7" transform="rotate(-90 31.6 163.7)">R10</text>
<text x="36.4" y="163.7" transform="rotate(-90 36.4 163.7)">5.6k 5%</text>
<text x="39.2" y="163.7" transform="rotate(-90 39.2 163.7)">R9</text>
<text x="44" y="163.7" transform="rotate(-90 44 163.7)">4.75k</text>
<text x="46.9" y="163.7" transform="rotate(-90 46.9 163.7)">R8</text>
<text x="51.7" y="163.7" transform="rotate(-90 51.7 163.7)">4.75k</text>
<text x="54.5" y="163.7" transform="rotate(-90 54.5 163.7)">R7</text>
<text x="59.3" y="163.7" transform="rotate(-90 59.3 163.7)">4.75k</text>
<text x="63.6" y="163.7">U3</text>
<text x="133.2" y="163.7" transform="rotate(-90 133.2 163.7)">R13</text>
<text x="138" y="163.7" transform="rotate(-90 138 163.7)">56k 1%</text>
<text x="143.8" y="164.6">C7</text>
<text x="159.1" y="164.6">C8</text>
<text x="115.9" y="169.7">C18</text>
<text x="143.8" y="169.7">27pF</text>
<text x="159.1" y="169.7">27pF</text>
<text x="115.9" y="174.8">100nF</text>
<text x="132.2" y="177.7">GND</text>
<text x="139.8" y="177.7">GND</text>
<text x="155" y="177.7">GND</text>
<text x="97.2" y="181.2">10k 1%</text>
<text x="111.8" y="185.3">GND</text>
<text x="33.1" y="189.7">JUM</text>
<text x="33.1" y="187.5">SJ1</text>
<text x="38.3" y="189.7">PER-PAD-3-NOFULL_BOX_SILK</text>
<text x="94.1" y="189.1">WRT</text>
<text x="100.9" y="186">R12</text>
<text x="23" y="198">GND</text>
<text x="83.9" y="198">GND</text>
<text x="94.1" y="196.1">JUMPER-PTH-2-NO</text>
</g>
<g font-size="2.1" fill="#808080">
<text x="71.5" y="22.4">P9_1</text>
<text x="81.2" y="23.5">GND0</text>
<text x="123.9" y="23.5">GND1</text>
<text x="134.5" y="22.4">P9_2</text>
<text x="162.9" y="22.4">P8_1</text>
<text x="172.6" y="23.5">GND6</text>
<text x="202.6" y="23.5">GND7</text>
<text x="213.2" y="22.4">P8_2</text>
<text x="71.5" y="25">P9_3</text>
<text x="71.5" y="27.5">P9_5</text>
<text x="81.2" y="26.1">DC_3.3V0</text>
<text x="81.2" y="28.6">VDD_5V0</text>
<text x="120" y="26.1">DC_3.3V1</text>
<text x="120.3" y="28.6">VDD_5V1</text>
<text x="134.5" y="25">P9_4</text>
<text x="134.5" y="27.5">P9_6</text>
<text x="162.9" y="25">P8_3</text>
<text x="162.9" y="27.5">P8_5</text>
<text x="172.6" y="26.1">GPIO1_6</text>
<text x="172.6" y="28.6">GPIO1_2</text>
<text x="199.6" y="26.1">GPIO1_7</text>
<text x="199.6" y="28.6">GPIO1_3</text>
<text x="213.2" y="25">P8_4</text>
<text x="213.2" y="27.5">P8_6</text>
<text x="70.3" y="35.1">P9_11</text>
<text x="71.5" y="30">P9_7</text>
<text x="71.5" y="32.6">P9_9</text>
<text x="81.2" y="31.2">SYS_5V0</text>
<text x="81.2" y="33.7">PWR_BUT</text>
<text x="115.7" y="33.7">SYS_RESETN</text>
<text x="120.6" y="31.2">SYS_5V1</text>
<text x="134.5" y="30">P9_8</text>
<text x="134.5" y="32.6">P9_10</text>
<text x="134.5" y="35.1">P9_12</text>
<text x="161.7" y="35.1">P8_11</text>
<text x="162.9" y="30">P8_7</text>
<text x="162.9" y="32.6">P8_9</text>
<text x="172.6" y="31.2">TIMER4</text>
<text x="172.6" y="33.7">TIMER5</text>
<text x="200.7" y="31.2">TIMER7</text>
<text x="200.7" y="33.7">TIMER6</text>
<text x="213.2" y="30">P8_8</text>
<text x="213.2" y="32.6">P8_10</text>
<text x="213.2" y="35.1">P8_12</text>
<text x="70.3" y="37.7">P9_13</text>
<text x="70.3" y="40.2">P9_15</text>
<text x="81.2" y="36.2">UART4_RXD</text>
<text x="81.2" y="38.8">UART4_TXD</text>
<text x="81.2" y="41.3">GPIO1_16</text>
<text x="117.5" y="38.8">EHRPWM1A</text>
<text x="117.5" y="41.3">EHRPWM1B</text>
<text x="119.7" y="36.2">GPIO1_28</text>
<text x="134.5" y="37.7">P9_14</text>
<text x="134.5" y="40.2">P9_16</text>
<text x="161.7" y="37.7">P8_13</text>
<text x="161.7" y="40.2">P8_15</text>
<text x="172.6" y="36.2">GPIO1_13</text>
<text x="172.6" y="38.8">EHRPWM2B</text>
<text x="172.6" y="41.3">GPIO1_15</text>
<text x="198.5" y="36.2">GPIO1_12</text>
<text x="198.5" y="38.8">GPIO0_26</text>
<text x="198.5" y="41.3">GPIO1_14</text>
<text x="213.2" y="37.7">P8_14</text>
<text x="213.2" y="40.2">P8_16</text>
<text x="70.3" y="42.7">P9_17</text>
<text x="70.3" y="45.3">P9_19</text>
<text x="70.3" y="47.8">P9_21</text>
<text x="81.2" y="43.9">I2C1_SCL</text>
<text x="81.2" y="46.4">I2C2_SCL</text>
<text x="119.7" y="43.9">I2C1_SDA</text>
<text x="119.7" y="46.4">I2C2_SDA</text>
<text x="134.5" y="42.7">P9_18</text>
<text x="134.5" y="45.3">P9_20</text>
<text x="134.5" y="47.8">P9_22</text>
<text x="161.7" y="42.7">P8_17</text>
<text x="161.7" y="45.3">P8_19</text>
<text x="161.7" y="47.8">P8_21</text>
<text x="172.6" y="43.9">GPIO0_27</text>
<text x="172.6" y="46.4">EHRPWM2A</text>
<text x="198.5" y="46.4">GPIO1_31</text>
<text x="199.6" y="43.9">GPIO2_1</text>
<text x="213.2" y="42.7">P8_18</text>
<text x="213.2" y="45.3">P8_20</text>
<text x="213.2" y="47.8">P8_22</text>
<text x="70.3" y="50.4">P9_23</text>
<text x="70.3" y="52.9">P9_25</text>
<text x="81.2" y="48.9">UART2_TXD</text>
<text x="81.2" y="51.5">GPIO1_17</text>
<text x="117.1" y="48.9">UART2_RXD</text>
<text x="117.4" y="51.5">UART1_TXD</text>
<text x="134.5" y="50.4">P9_24</text>
<text x="134.5" y="52.9">P9_26</text>
<text x="161.7" y="50.4">P8_23</text>
<text x="161.7" y="52.9">P8_25</text>
<text x="172.6" y="48.9">GPIO1_30</text>
<text x="172.6" y="51.5">GPIO1_4</text>
<text x="199.6" y="48.9">GPIO1_5</text>
<text x="199.6" y="51.5">GPIO1_1</text>
<text x="213.2" y="50.4">P8_24</text>
<text x="213.2" y="52.9">P8_26</text>
<text x="70.3" y="55.4">P9_27</text>
<text x="70.3" y="58">P9_29</text>
<text x="81.2" y="54">GPIO3_21</text>
<text x="81.2" y="56.6">GPIO3_19</text>
<text x="81.2" y="59.1">SPI1_D0</text>
<text x="117.1" y="54">UART1_RXD</text>
<text x="119.9" y="56.6">SPI1_CS0</text>
<text x="121.3" y="59.1">SPI1_D1</text>
<text x="134.5" y="55.4">P9_28</text>
<text x="134.5" y="58">P9_30</text>
<text x="161.7" y="55.4">P8_27</text>
<text x="161.7" y="58">P8_29</text>
<text x="172.6" y="54">GPIO1_0</text>
<text x="172.6" y="56.6">GPIO2_22</text>
<text x="172.6" y="59.1">GPIO2_23</text>
<text x="198.5" y="54">GPIO1_29</text>
<text x="198.5" y="56.6">GPIO2_24</text>
<text x="198.5" y="59.1">GPIO2_25</text>
<text x="213.2" y="55.4">P8_28</text>
<text x="213.2" y="58">P8_30</text>
<text x="70.3" y="60.5">P9_31</text>
<text x="70.3" y="63.1">P9_33</text>
<text x="70.3" y="65.6">P9_35</text>
<text x="81.2" y="61.6">SPI1_SCLK</text>
<text x="81.2" y="64.2">AIN4</text>
<text x="123.6" y="64.2">AGND</text>
<text x="123.9" y="61.6">VADC</text>
<text x="134.5" y="60.5">P9_32</text>
<text x="134.5" y="63.1">P9_34</text>
<text x="134.5" y="65.6">P9_36</text>
<text x="161.7" y="60.5">P8_31</text>
<text x="161.7" y="63.1">P8_33</text>
<text x="161.7" y="65.6">P8_35</text>
<text x="172.6" y="61.6">UART5_CTSN</text>
<text x="172.6" y="64.2">UART4_RTSN</text>
<text x="194.5" y="61.6">UART5_RTSN</text>
<text x="194.5" y="64.2">UART3_RTSN</text>
<text x="213.2" y="60.5">P8_32</text>
<text x="213.2" y="63.1">P8_34</text>
<text x="213.2" y="65.6">P8_36</text>
<text x="70.3" y="68.1">P9_37</text>
<text x="70.3" y="70.7">P9_39</text>
<text x="81.2" y="66.7">AIN6</text>
<text x="81.2" y="69.2">AIN2</text>
<text x="81.2" y="71.8">AIN0</text>
<text x="125.1" y="66.7">AIN5</text>
<text x="125.1" y="69.2">AIN3</text>
<text x="125.1" y="71.8">AIN1</text>
<text x="134.5" y="68.1">P9_38</text>
<text x="134.5" y="70.7">P9_40</text>
<text x="161.7" y="68.1">P8_37</text>
<text x="161.7" y="70.7">P8_39</text>
<text x="172.6" y="66.7">UART4_CTSN</text>
<text x="172.6" y="69.2">UART5_TXD</text>
<text x="172.6" y="71.8">GPIO2_12</text>
<text x="194.5" y="66.7">UART3_CTSN</text>
<text x="195.9" y="69.2">UART5_RXD</text>
<text x="198.5" y="71.8">GPIO2_13</text>
<text x="213.2" y="68.1">P8_38</text>
<text x="213.2" y="70.7">P8_40</text>
<text x="70.3" y="73.2">P9_41</text>
<text x="70.3" y="75.7">P9_43</text>
<text x="81.2" y="74.3">CLKOUT2/GPIO3_20</text>
<text x="81.2" y="76.9">GND2</text>
<text x="110.2" y="74.3">GPIO0_7/GPIO3_18</text>
<text x="123.9" y="76.9">GND3</text>
<text x="134.5" y="73.2">P9_42</text>
<text x="134.5" y="75.7">P9_44</text>
<text x="161.7" y="73.2">P8_41</text>
<text x="161.7" y="75.7">P8_43</text>
<text x="172.6" y="74.3">GPIO2_10</text>
<text x="172.6" y="76.9">GPIO2_8</text>
<text x="198.5" y="74.3">GPIO2_11</text>
<text x="199.6" y="76.9">GPIO2_9</text>
<text x="213.2" y="73.2">P8_42</text>
<text x="213.2" y="75.7">P8_44</text>
<text x="70.3" y="78.3">P9_45</text>
<text x="81.2" y="79.4">GND4</text>
<text x="123.9" y="79.4">GND5</text>
<text x="134.5" y="78.3">P9_46</text>
<text x="161.7" y="78.3">P8_45</text>
<text x="172.6" y="79.4">GPIO2_6</text>
<text x="199.6" y="79.4">GPIO2_7</text>
<text x="213.2" y="78.3">P8_46</text>
<text x="91.9" y="101.1">26</text>
<text x="93.1" y="96.1">8</text>
<text x="98.9" y="97.2">DVDD</text>
<text x="117.6" y="97.2">AVDD5</text>
<text x="117.6" y="99.7">AVDD4</text>
<text x="129.4" y="96.1">11</text>
<text x="129.4" y="98.6">22</text>
<text x="129.4" y="101.1">14</text>
<text x="93.1" y="106.2">1</text>
<text x="98.9" y="102.3">VREG_EN</text>
<text x="98.9" y="107.3">MISO</text>
<text x="117.6" y="102.3">AVDD3</text>
<text x="117.6" y="104.8">AVDD2</text>
<text x="117.6" y="107.3">AVDD1</text>
<text x="129.4" y="103.7">16</text>
<text x="129.4" y="106.2">20</text>
<text x="91.9" y="113.8">28</text>
<text x="93.1" y="108.8">2</text>
<text x="93.1" y="111.3">3</text>
<text x="98.9" y="109.9">MOSI</text>
<text x="98.9" y="112.4">CS</text>
<text x="117.6" y="109.9">AVDD0</text>
<text x="129.4" y="108.8">24</text>
<text x="129.4" y="113.8">17</text>
<text x="93.1" y="118.9">4</text>
<text x="98.9" y="115">SCLK</text>
<text x="119.2" y="117.5">RF_N</text>
<text x="119.3" y="115">RF_P</text>
<text x="129.4" y="116.4">19</text>
<text x="93.1" y="121.5">5</text>
<text x="93.1" y="124">6</text>
<text x="98.9" y="120">GPIO5</text>
<text x="98.9" y="122.6">GPIO4</text>
<text x="98.9" y="125.1">GPIO3</text>
<text x="115.8" y="125.1">DCOUPL</text>
<text x="129.4" y="124">27</text>
<text x="91.9" y="131.6">10</text>
<text x="93.1" y="126.5">7</text>
<text x="93.1" y="129.1">9</text>
<text x="98.9" y="127.7">GPIO2</text>
<text x="98.9" y="130.2">GPIO1</text>
<text x="114.7" y="130.2">XOSC_Q1</text>
<text x="129.4" y="129.1">13</text>
<text x="129.4" y="131.6">12</text>
<text x="91.9" y="136.7">25</text>
<text x="98.9" y="132.7">GPIO0</text>
<text x="98.9" y="137.8">RESET</text>
<text x="114.7" y="132.7">XOSC_Q2</text>
<text x="118.3" y="137.8">RBIAS</text>
<text x="129.4" y="136.7">23</text>
<text x="168.7" y="134.2">4</text>
<text x="172.6" y="135.3">BAL_P</text>
<text x="184" y="137.8">ANT</text>
<text x="190.9" y="136.7">1</text>
<text x="202.9" y="135.5" transform="rotate(-90 202.9 135.5)">1</text>
<text x="208" y="135.5" transform="rotate(-90 208 135.5)">2</text>
<text x="210.5" y="135.5" transform="rotate(-90 210.5 135.5)">3</text>
<text x="213.1" y="135.5" transform="rotate(-90 213.1 135.5)">4</text>
<text x="215.6" y="135.5" transform="rotate(-90 215.6 135.5)">5</text>
<text x="79.7" y="141.8">THERMALPAD</text>
<text x="98.9" y="142.9">GND_EXP</text>
<text x="121.7" y="142.9">NC</text>
<text x="129.4" y="141.8">15*3</text>
<text x="168.7" y="139.2">3</text>
<text x="172.6" y="140.3">BAL_N</text>
<text x="183.5" y="142.9">GND</text>
<text x="190.9" y="141.8">2*3</text>
<text x="145.9" y="157">3</text>
<text x="152.8" y="157">1</text>
<text x="57.1" y="167.2">SCL</text>
<text x="83.7" y="167.2">VCC</text>
<text x="56.9" y="172.2">SDA</text>
<text x="65.9" y="168.3">SCL</text>
<text x="65.9" y="173.4">SDA</text>
<text x="74.5" y="168.3">VCC</text>
<text x="58.6" y="177.3">A0</text>
<text x="58.6" y="179.9">A1</text>
<text x="65.9" y="178.4">A0</text>
<text x="74.8" y="175.9">VSS</text>
<text x="83.7" y="174.8">VSS</text>
<text x="58.6" y="182.4">A2</text>
<text x="65.9" y="181">A1</text>
<text x="65.9" y="183.5">A2</text>
<text x="75.6" y="183.5">WP</text>
<text x="83.7" y="182.4">WP</text>
<text x="92.5" y="190">1</text>
<text x="92.5" y="192.6">2</text>
</g>
<g font-size="1.8" fill="#808080">
<text x="60" y="23.4">GND/2.1I</text>
<text x="141.1" y="23.4">GND/2.1I</text>
<text x="154" y="23.4">GND/2.1I</text>
<text x="222.3" y="23.4">GND/2.1I</text>
<text x="59.5" y="26">VCC/2.3B</text>
<text x="63.7" y="28.5">VDD</text>
<text x="143.6" y="26">VCC/2.3B</text>
<text x="143.6" y="28.5">VDD</text>
<text x="65.2" y="31">5V</text>
<text x="143.6" y="31">5V</text>
<text x="60.5" y="41.2">RESET0</text>
<text x="141.1" y="41.2">CS1/2.2H</text>
<text x="143.6" y="36.1">CCA0</text>
<text x="143.6" y="38.6">SFD0</text>
<text x="151.7" y="36.1">FIFOP1/2.2I</text>
<text x="153.4" y="41.2">SFD1/2.2I</text>
<text x="222.3" y="41.2">LED2</text>
<text x="222.3" y="38.6">FIFO1/2.2I</text>
<text x="222.3" y="36.1">CCA1/2.2I</text>
<text x="64" y="46.3">SCL</text>
<text x="64" y="43.7">CS0</text>
<text x="143.6" y="43.7">MISO/2.2G</text>
<text x="143.6" y="46.3">SDA</text>
<text x="156.9" y="43.7">LED0</text>
<text x="222.3" y="43.7">LED1</text>
<text x="58.5" y="48.8">MOSI/2.2G</text>
<text x="61.2" y="51.3">FIFOP0</text>
<text x="143.6" y="48.8">SCLK/2.2H</text>
<text x="222.3" y="53.9">RESET1/2.2J</text>
<text x="62.4" y="56.4">FIFO0</text>
<text x="60" y="76.7">GND/2.1I</text>
<text x="143.6" y="76.7">GND/2.1I</text>
<text x="60" y="79.3">GND/2.1I</text>
<text x="143.6" y="79.3">GND/2.1I</text>
<text x="96.6" y="88.8">U1</text>
<text x="78.8" y="107.2">MISO/2.2G</text>
<text x="78.8" y="109.8">MOSI/2.2G</text>
<text x="84.3" y="112.3">CS0</text>
<text x="76.8" y="119.9">CC_GPIO5_0</text>
<text x="78.8" y="114.8">SCLK/2.2H</text>
<text x="83" y="125">CCA0</text>
<text x="83.2" y="122.4">SFD0</text>
<text x="81.5" y="127.5">FIFOP0</text>
<text x="82.7" y="130.1">FIFO0</text>
<text x="170.3" y="126.9">B1</text>
<text x="203.3" y="126.9">P1</text>
<text x="76.8" y="132.6">CC_GPIO0_0</text>
<text x="80.8" y="137.7">RESET0</text>
<text x="223" y="137.7">LED2</text>
<text x="223" y="135.1">LED1</text>
<text x="223" y="132.6">LED0</text>
<text x="203.3" y="142.1">MOLEX_73251-135X</text>
<text x="96.6" y="149.7">CC2520</text>
<text x="150.3" y="149.7">X1</text>
<text x="170.3" y="147.2">2450BM15A0002</text>
<text x="143.7" y="152.3">NX2520SA</text>
<text x="18" y="173.2">SDA</text>
<text x="18.2" y="168.2">SCL</text>
</g>
</svg>
